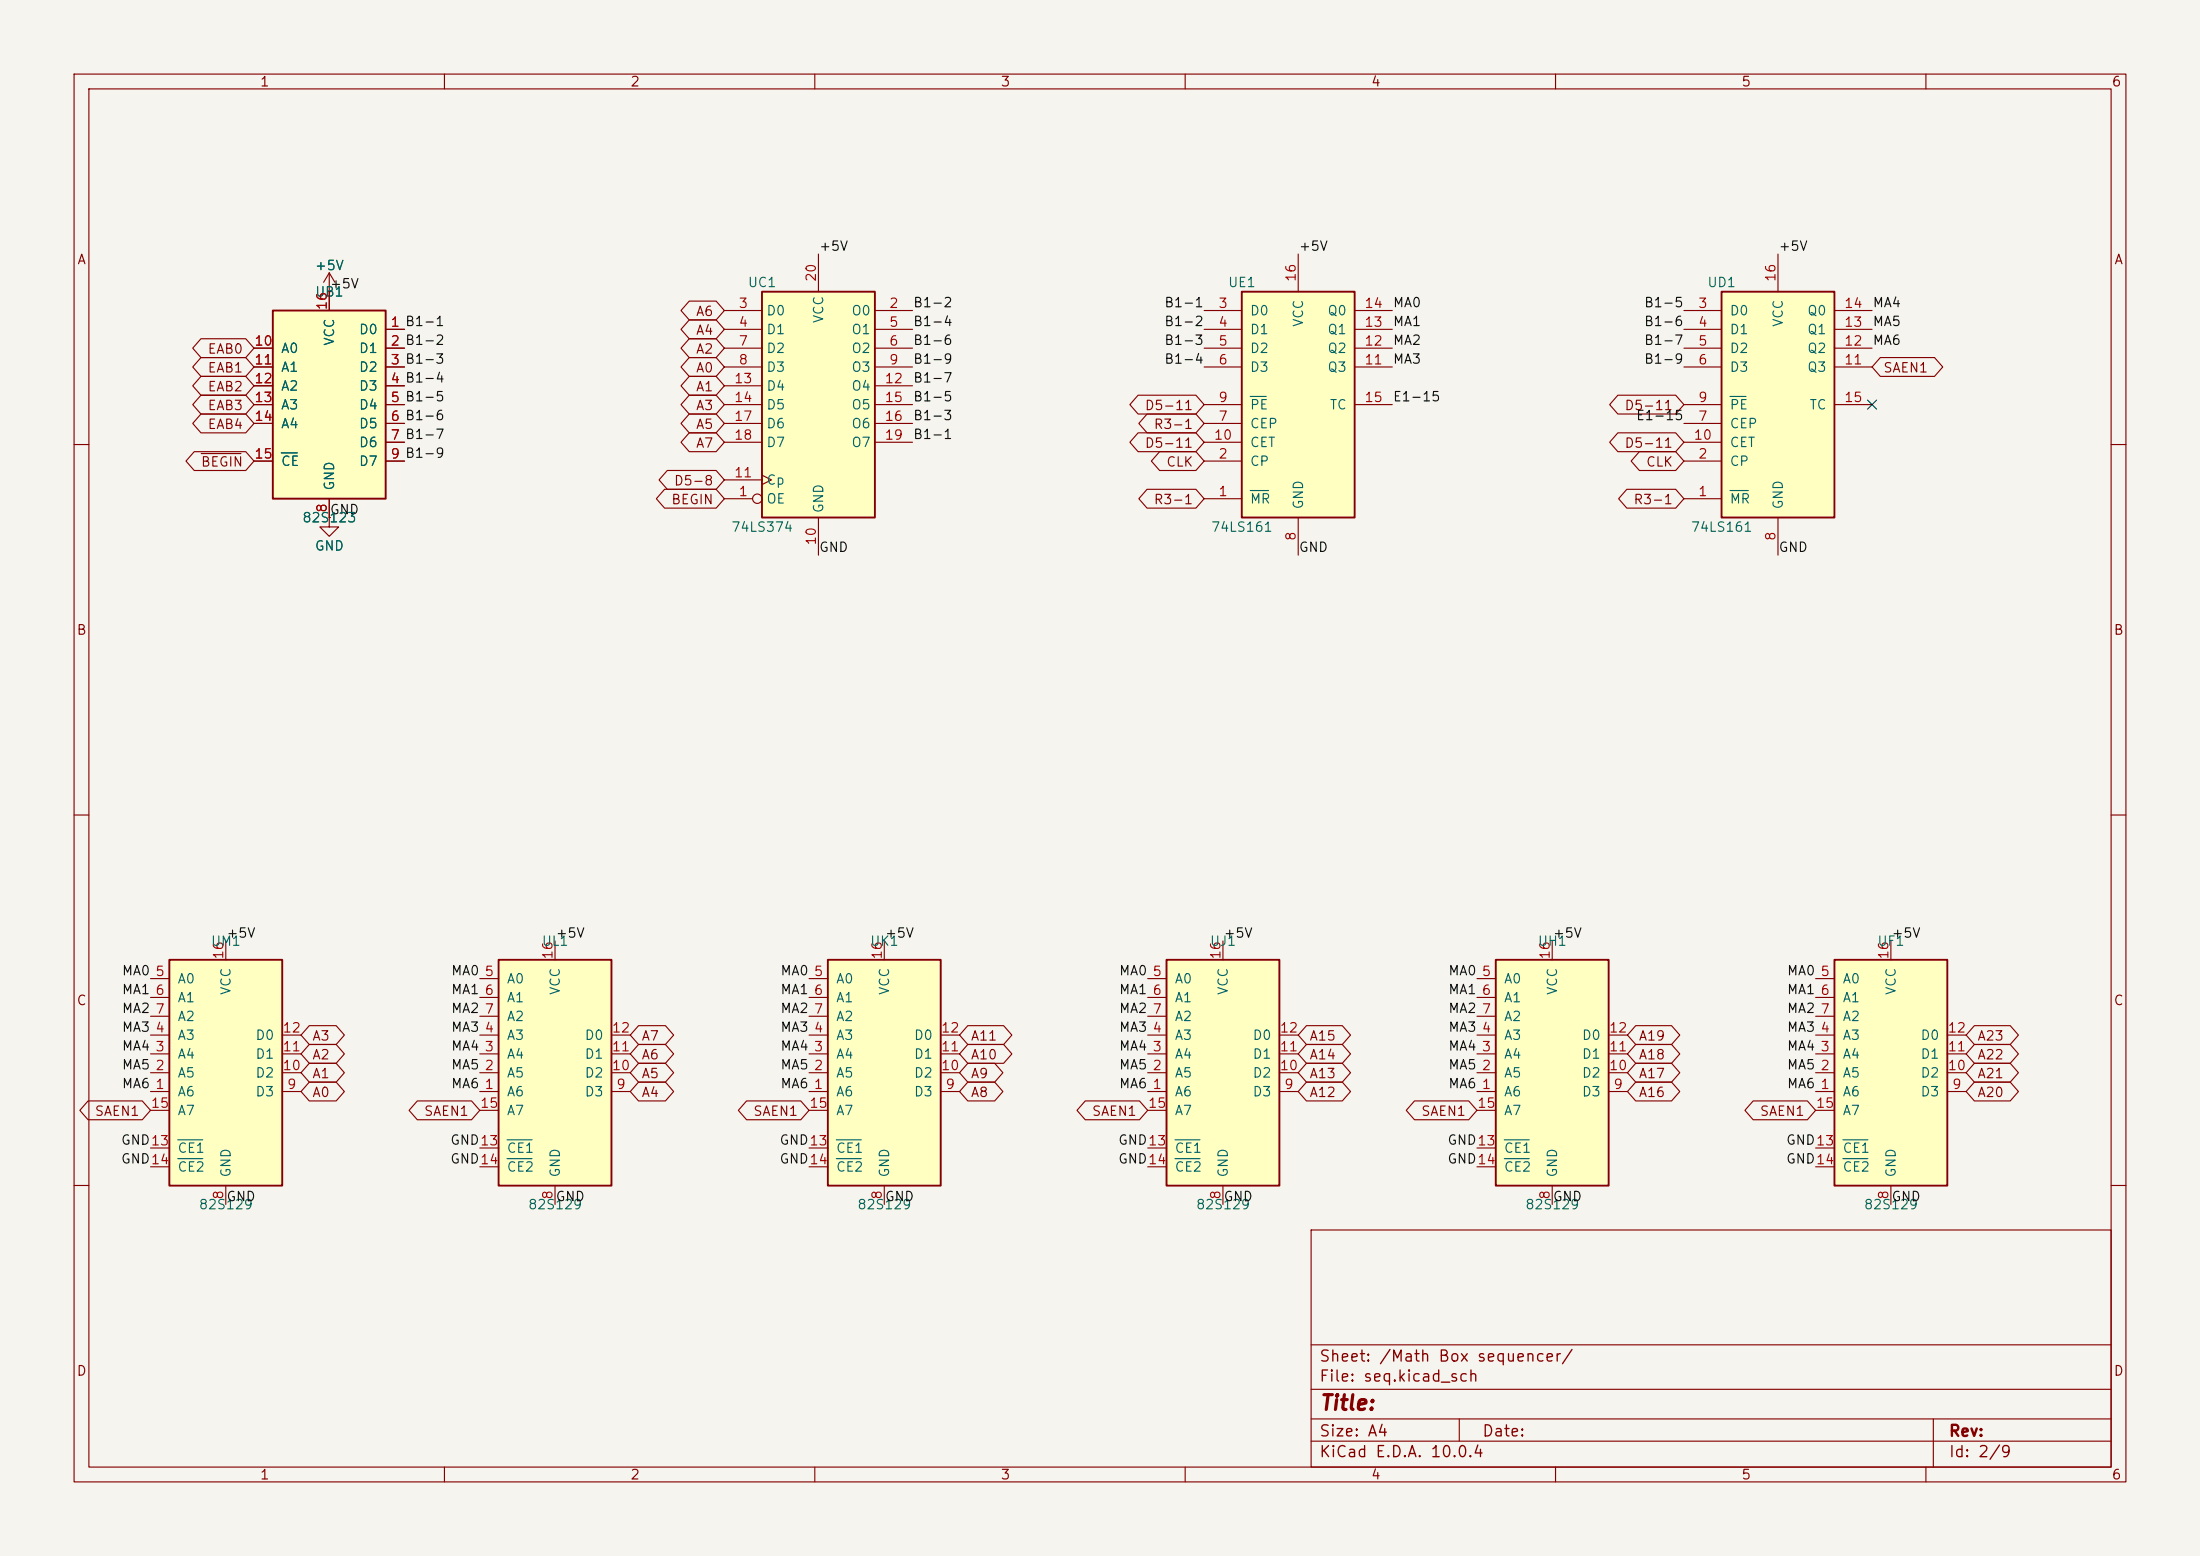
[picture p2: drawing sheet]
<svg xmlns="http://www.w3.org/2000/svg" width="297mm" height="210mm" viewBox="0 0 297 210" stroke-linecap="round" stroke-linejoin="round" font-family="sans-serif">
<path d="M0 0h297v210h-297z" fill="#f5f4ef" stroke="#f5f4ef" stroke-width=".14"/>
<g fill="none" stroke="#840000" stroke-width=".15">
<path d="M10 10h277v190h-277zM12 12h273v186h-273zM60 10v2M110 10v2M160 10v2M210 10v2M260 10v2M10 60h2M285 60h2M10 110h2M285 110h2M10 160h2"/>
<path d="M177 166h108v32h-108zM285 160h2M60 198v2M110 198v2M160 198v2M177 194.5h108M177 191.5h108M177 187.5h108M177 181.5h108M197 191.5v3M210 198v2M260 198v2"/>
<path d="M261 191.5v6.5"/>
</g>
<path d="M201.9 129.5h15.3v30.5h-15.3z" fill="#ffffc2"/>
<path d="M201.9 129.5h15.3v30.5h-15.3z" fill="none" stroke="#840000" stroke-width=".25"/>
<g fill="none" stroke="#840000" stroke-width=".15">
<path d="M199.4 139.7h2.5M199.4 132.1h2.5M199.4 134.6h2.5M199.4 137.2h2.5M209.5 127v2.5M217.2 139.7h2.5M199.4 147.3h2.5M199.4 144.8h2.5M199.4 142.2h2.5M199.4 154.9h2.5M199.4 157.5h2.5M199.4 149.9h2.5"/>
<path d="M217.2 147.3h2.5M217.2 144.8h2.5M217.2 142.2h2.5M209.5 160v2.6"/>
</g>
<path d="M203.1 153.8h3.3M203.1 156.4h3.3" fill="none" stroke="#006464" stroke-width=".15"/>
<path d="M157.5 129.5h15.2v30.5h-15.2z" fill="#ffffc2"/>
<path d="M157.5 129.5h15.2v30.5h-15.2z" fill="none" stroke="#840000" stroke-width=".25"/>
<g fill="none" stroke="#840000" stroke-width=".15">
<path d="M154.9 139.7h2.6M154.9 132.1h2.6M154.9 134.6h2.6M154.9 137.2h2.6M165.1 127v2.5M172.7 139.7h2.6M154.9 147.3h2.6M154.9 144.8h2.6M154.9 142.2h2.6M154.9 154.9h2.6M154.9 157.5h2.6M154.9 149.9h2.6"/>
<path d="M172.7 147.3h2.6M172.7 144.8h2.6M172.7 142.2h2.6M165.1 160v2.6"/>
</g>
<path d="M158.6 153.8h3.4M158.6 156.4h3.4" fill="none" stroke="#006464" stroke-width=".15"/>
<path d="M67.3 129.5h15.2v30.5h-15.2z" fill="#ffffc2"/>
<path d="M67.3 129.5h15.2v30.5h-15.2z" fill="none" stroke="#840000" stroke-width=".25"/>
<g fill="none" stroke="#840000" stroke-width=".15">
<path d="M64.8 139.7h2.5M64.8 132.1h2.5M64.8 134.6h2.5M64.8 137.2h2.5M74.9 127v2.5M82.5 139.7h2.6M64.8 147.3h2.5M64.8 144.8h2.5M64.8 142.2h2.5M64.8 154.9h2.5M64.8 157.5h2.5M64.8 149.9h2.5"/>
<path d="M82.5 147.3h2.6M82.5 144.8h2.6M82.5 142.2h2.6M74.9 160v2.6"/>
</g>
<path d="M68.5 153.8h3.3M68.5 156.4h3.3" fill="none" stroke="#006464" stroke-width=".15"/>
<path d="M102.9 39.4h15.2v30.5h-15.2z" fill="#ffffc2"/>
<path d="M102.9 39.4h15.2v30.5h-15.2z" fill="none" stroke="#840000" stroke-width=".25"/>
<g fill="none" stroke="#840000" stroke-width=".15">
<path d="M110.5 34.3v5.1M97.8 41.9h5.1M97.8 44.5h5.1M97.8 47h5.1M97.8 49.5h5.1M97.8 52.1h5.1M97.8 54.6h5.1M97.8 57.2h5.1M97.8 59.7h5.1M118.1 41.9h5.1M118.1 44.5h5.1M118.1 47h5.1"/>
<path d="M118.1 49.5h5.1M118.1 52.1h5.1M118.1 54.6h5.1M118.1 57.2h5.1M118.1 59.7h5.1M97.8 67.3h3.8M97.8 64.8h5.1M102.9 64.1l1.2 .7-1.2 .6M110.5 69.9v5"/>
<circle cx="102.2" cy="67.3" r=".63"/>
</g>
<path d="M22.9 129.5h15.2v30.5h-15.2z" fill="#ffffc2"/>
<path d="M22.9 129.5h15.2v30.5h-15.2z" fill="none" stroke="#840000" stroke-width=".25"/>
<g fill="none" stroke="#840000" stroke-width=".15">
<path d="M20.3 139.7h2.6M20.3 132.1h2.6M20.3 134.6h2.6M20.3 137.2h2.6M30.5 127v2.5M38.1 139.7h2.5M20.3 147.3h2.6M20.3 144.8h2.6M20.3 142.2h2.6M20.3 154.9h2.6M20.3 157.5h2.6M20.3 149.9h2.6"/>
<path d="M38.1 147.3h2.5M38.1 144.8h2.5M38.1 142.2h2.5M30.5 160v2.6"/>
</g>
<path d="M24 153.8h3.4M24 156.4h3.4" fill="none" stroke="#006464" stroke-width=".15"/>
<path d="M111.8 129.5h15.2v30.5h-15.2z" fill="#ffffc2"/>
<path d="M111.8 129.5h15.2v30.5h-15.2z" fill="none" stroke="#840000" stroke-width=".25"/>
<g fill="none" stroke="#840000" stroke-width=".15">
<path d="M44.4 39.4h.1M44.4 36.8l-.7 1.3M44.4 36.8l.8 1.3M44.4 36.8v2.6M44.4 69.9v1.2h1.3l-1.3 1.3-1.2-1.3h1.2M44.4 69.9h.1M109.2 139.7h2.6M109.2 132.1h2.6M109.2 134.6h2.6M109.2 137.2h2.6M119.4 127v2.5M127 139.7h2.5"/>
<path d="M109.2 147.3h2.6M109.2 144.8h2.6M109.2 142.2h2.6M109.2 154.9h2.6M109.2 157.5h2.6M109.2 149.9h2.6M127 147.3h2.5M127 144.8h2.5M127 142.2h2.5M119.4 160v2.6"/>
</g>
<path d="M112.9 153.8h3.4M112.9 156.4h3.4" fill="none" stroke="#006464" stroke-width=".15"/>
<path d="M36.8 41.9h15.3v25.4h-15.3z" fill="#ffffc2"/>
<path d="M36.8 41.9h15.3v25.4h-15.3z" fill="none" stroke="#840000" stroke-width=".25"/>
<g fill="none" stroke="#840000" stroke-width=".15">
<path d="M44.4 39.4v2.5M34.3 47h2.5M34.3 49.5h2.5M34.3 52.1h2.5M34.3 54.6h2.5M34.3 57.2h2.5M52.1 44.5h2.5M52.1 47h2.5M52.1 49.5h2.5M52.1 52.1h2.5M52.1 54.6h2.5M52.1 57.2h2.5"/>
<path d="M52.1 59.7h2.5M34.3 62.2h2.5M44.4 67.3v2.6M52.1 62.2h2.5"/>
</g>
<path d="M38 61.1h2.1" fill="none" stroke="#006464" stroke-width=".15"/>
<path d="M232.4 39.4h15.2v30.5h-15.2z" fill="#ffffc2"/>
<path d="M232.4 39.4h15.2v30.5h-15.2z" fill="none" stroke="#840000" stroke-width=".25"/>
<g fill="none" stroke="#840000" stroke-width=".15">
<path d="M240 34.3v5.1M227.3 41.9h5.1M227.3 44.5h5.1M227.3 47h5.1M227.3 49.5h5.1M227.3 57.2h5.1M227.3 54.6h5.1M227.3 59.7h5.1M247.6 41.9h5.1M247.6 44.5h5.1M247.6 47h5.1M247.6 49.5h5.1"/>
<path d="M247.6 54.6h5.1M227.3 67.3h5.1M227.3 62.2h5.1M240 69.9v5"/>
</g>
<path d="M233.6 53.5h2.1M233.6 66.2h2.4" fill="none" stroke="#006464" stroke-width=".15"/>
<path d="M247.6 129.5h15.3v30.5h-15.3z" fill="#ffffc2"/>
<path d="M247.6 129.5h15.3v30.5h-15.3z" fill="none" stroke="#840000" stroke-width=".25"/>
<g fill="none" stroke="#840000" stroke-width=".15">
<path d="M245.1 139.7h2.5M245.1 132.1h2.5M245.1 134.6h2.5M245.1 137.2h2.5M255.3 127v2.5M262.9 139.7h2.5M245.1 147.3h2.5M245.1 144.8h2.5M245.1 142.2h2.5M245.1 154.9h2.5M245.1 157.5h2.5M245.1 149.9h2.5"/>
<path d="M262.9 147.3h2.5M262.9 144.8h2.5M262.9 142.2h2.5M255.3 160v2.6"/>
</g>
<path d="M248.8 153.8h3.4M248.8 156.4h3.4" fill="none" stroke="#006464" stroke-width=".15"/>
<path d="M167.6 39.4h15.3v30.5h-15.3z" fill="#ffffc2"/>
<path d="M167.6 39.4h15.3v30.5h-15.3z" fill="none" stroke="#840000" stroke-width=".25"/>
<g fill="none" stroke="#840000" stroke-width=".15">
<path d="M44.4 39.4h.1M44.4 39.4v2.5M175.3 34.3v5.1M27.1 45.7h6.1l1.1 1.3-1.1 1.3h-6.1l-1.1-1.3zM27.1 48.3h6.1l1.1 1.2-1.1 1.3h-6.1l-1.1-1.3zM27.1 50.8h6.1l1.1 1.3-1.1 1.2h-6.1l-1.1-1.2zM27.1 55.9h6.1l1.1 1.3-1.1 1.2h-6.1l-1.1-1.2zM27.1 53.3h6.1l1.1 1.3-1.1 1.3h-6.1l-1.1-1.3zM34.3 47h2.5M34.3 49.5h2.5M34.3 57.2h2.5M34.3 54.6h2.5"/>
<path d="M34.3 52.1h2.5M52.1 44.5h2.5M52.1 47h2.5M52.1 49.5h2.5M52.1 57.2h2.5M52.1 54.6h2.5M52.1 59.7h2.5M52.1 52.1h2.5M93 53.3h3.7l1.1 1.3-1.1 1.3h-3.7l-1.1-1.3zM93 55.9h3.7l1.1 1.3-1.1 1.2h-3.7l-1.1-1.2zM93 45.7h3.7l1.1 1.3-1.1 1.3h-3.7l-1.1-1.3zM93 43.2h3.7l1.1 1.3-1.1 1.2h-3.7l-1.1-1.2z"/>
<path d="M93 40.6h3.7l1.1 1.3-1.1 1.3h-3.7l-1.1-1.3zM93 48.3h3.7l1.1 1.2-1.1 1.3h-3.7l-1.1-1.3zM93 50.8h3.7l1.1 1.3-1.1 1.2h-3.7l-1.1-1.2zM93 58.4h3.7l1.1 1.3-1.1 1.3h-3.7l-1.1-1.3zM153.6 58.4h7.8l1.2 1.3-1.2 1.3h-7.8l-1.1-1.3zM153.6 53.3h7.8l1.2 1.3-1.2 1.3h-7.8l-1.1-1.3zM154.9 55.9h6.5l1.2 1.3-1.2 1.2h-6.5l-1.2-1.2zM162.6 41.9h5M162.6 44.5h5M162.6 47h5M162.6 49.5h5M162.6 57.2h5"/>
<path d="M162.6 54.6h5M162.6 59.7h5M182.9 41.9h5.1M182.9 44.5h5.1M182.9 47h5.1M182.9 49.5h5.1M182.9 54.6h5.1M218.4 53.3h7.8l1.1 1.3-1.1 1.3h-7.8l-1.1-1.3zM218.4 58.4h7.8l1.1 1.3-1.1 1.3h-7.8l-1.1-1.3zM253.8 48.3h7.4l1.1 1.2-1.1 1.3h-7.4l-1.1-1.3zM26.2 61h7l1.1 1.2-1.1 1.3h-7l-1.1-1.3zM27.2 61.2h5.3"/>
<path d="M34.3 62.2h2.5M44.4 69.9h.1M44.4 67.3v2.6M52.1 62.2h2.5M89.7 66h7l1.1 1.3-1.1 1.3h-7l-1.1-1.3zM90.1 63.5h6.6l1.1 1.3-1.1 1.2h-6.6l-1.1-1.2zM154.9 66h6.5l1.2 1.3-1.2 1.3h-6.5l-1.2-1.3zM156.5 61h4.9l1.2 1.2-1.2 1.3h-4.9l-1.1-1.3zM162.6 67.3h5M162.6 62.2h5M175.3 69.9v5M219.6 66h6.6l1.1 1.3-1.1 1.3h-6.6l-1.1-1.3z"/>
<path d="M221.3 61h4.9l1.1 1.2-1.1 1.3h-4.9l-1.1-1.3zM41.8 138.4h3.6l1.1 1.3-1.1 1.3h-3.6l-1.2-1.3zM86.2 138.4h3.6l1.1 1.3-1.1 1.3h-3.6l-1.1-1.3zM130.7 138.4h4.8l1.1 1.3-1.1 1.3h-4.8l-1.2-1.3zM176.4 138.4h4.8l1.1 1.3-1.1 1.3h-4.8l-1.1-1.3zM220.8 138.4h4.9l1.1 1.3-1.1 1.3h-4.9l-1.1-1.3zM266.5 138.4h4.9l1.1 1.3-1.1 1.3h-4.9l-1.1-1.3zM11.9 148.6h7.3l1.1 1.3-1.1 1.2h-7.3l-1.1-1.2zM41.8 141h3.6l1.1 1.2-1.1 1.3h-3.6l-1.2-1.3zM41.8 143.5h3.6l1.1 1.3-1.1 1.3h-3.6l-1.2-1.3zM41.8 146h3.6l1.1 1.3-1.1 1.3h-3.6l-1.2-1.3zM56.3 148.6h7.4l1.1 1.3-1.1 1.2h-7.4l-1.1-1.2z"/>
<path d="M86.2 141h3.6l1.1 1.2-1.1 1.3h-3.6l-1.1-1.3zM86.2 143.5h3.6l1.1 1.3-1.1 1.3h-3.6l-1.1-1.3zM86.2 146h3.6l1.1 1.3-1.1 1.3h-3.6l-1.1-1.3zM100.8 148.6h7.3l1.1 1.3-1.1 1.2h-7.3l-1.1-1.2zM130.7 143.5h3.6l1.1 1.3-1.1 1.3h-3.6l-1.2-1.3zM130.7 146h3.6l1.1 1.3-1.1 1.3h-3.6l-1.2-1.3zM130.7 141h4.8l1.1 1.2-1.1 1.3h-4.8l-1.2-1.3zM146.5 148.6h7.3l1.1 1.3-1.1 1.2h-7.3l-1.1-1.2zM176.4 141h4.8l1.1 1.2-1.1 1.3h-4.8l-1.1-1.3zM176.4 143.5h4.8l1.1 1.3-1.1 1.3h-4.8l-1.1-1.3zM176.4 146h4.8l1.1 1.3-1.1 1.3h-4.8l-1.1-1.3zM191 148.6h7.3l1.1 1.3-1.1 1.2h-7.3l-1.2-1.2z"/>
<path d="M220.8 141h4.9l1.1 1.2-1.1 1.3h-4.9l-1.1-1.3zM220.8 143.5h4.9l1.1 1.3-1.1 1.3h-4.9l-1.1-1.3zM220.8 146h4.9l1.1 1.3-1.1 1.3h-4.9l-1.1-1.3zM236.7 148.6h7.3l1.1 1.3-1.1 1.2h-7.3l-1.1-1.2zM266.5 146h4.9l1.1 1.3-1.1 1.3h-4.9l-1.1-1.3zM266.5 141h4.9l1.1 1.2-1.1 1.3h-4.9l-1.1-1.3zM266.5 143.5h4.9l1.1 1.3-1.1 1.3h-4.9l-1.1-1.3z"/>
</g>
<path d="M168.8 53.5h2.1M38 61.1h2.1M168.8 66.2h2.5" fill="none" stroke="#006464" stroke-width=".15"/>
<path d="M252.1 54l1.2 1.2M253.3 54l-1.2 1.2" fill="none" stroke="#000084" stroke-width=".15"/>
<text font-size="2" fill="#840000" x="178" y="190.8">Title:</text>
<g font-size="1.5" fill="#840000">
<text x="178" y="184.2">Sheet: /Math Box sequencer/</text>
<text x="178" y="186.9">File: seq.kicad_sch</text>
<text x="178" y="197.1">KiCad E.D.A. 10.0.4</text>
<text x="178" y="194.3">Size: A4</text>
<text x="200" y="194.3">Date:</text>
<text x="263" y="194.3">Rev:</text>
<text x="263" y="197.1">Id: 2/9</text>
</g>
<g font-size="1.3" fill="#840000">
<text x="35" y="12">1</text>
<text x="85" y="12">2</text>
<text x="135" y="12">3</text>
<text x="185" y="12">4</text>
<text x="235" y="12">5</text>
<text x="285" y="12">6</text>
<text x="10.3" y="36">A</text>
<text x="285.3" y="36">A</text>
<text x="93.9" y="45.5">A4</text>
<text x="93.9" y="43">A6</text>
<text x="27.9" y="48.1">EAB0</text>
<text x="27.9" y="50.6">EAB1</text>
<text x="27.9" y="53.1">EAB2</text>
<text x="93.9" y="48.1">A2</text>
<text x="93.9" y="50.6">A0</text>
<text x="93.9" y="53.1">A1</text>
<text x="254.2" y="50.6">SAEN1</text>
<text x="27.9" y="58.2">EAB4</text>
<text x="27.9" y="55.7">EAB3</text>
<text x="93.9" y="55.7">A3</text>
<text x="93.9" y="58.2">A5</text>
<text x="154.5" y="55.7">D5-11</text>
<text x="155.7" y="58.2">R3-1</text>
<text x="219.2" y="55.7">D5-11</text>
<text x="27" y="63.3">BEGIN</text>
<text x="90.9" y="65.8">D5-8</text>
<text x="93.9" y="60.8">A7</text>
<text x="154.5" y="60.8">D5-11</text>
<text x="157.4" y="63.3">CLK</text>
<text x="219.2" y="60.8">D5-11</text>
<text x="222.1" y="63.3">CLK</text>
<text x="90.5" y="68.4">BEGIN</text>
<text x="155.7" y="68.4">R3-1</text>
<text x="220.4" y="68.4">R3-1</text>
<text x="10.3" y="86">B</text>
<text x="285.3" y="86">B</text>
<text x="10.3" y="136">C</text>
<text x="285.3" y="136">C</text>
<text x="42.1" y="140.8">A3</text>
<text x="42.1" y="143.3">A2</text>
<text x="86.5" y="140.8">A7</text>
<text x="86.5" y="143.3">A6</text>
<text x="131" y="140.8">A11</text>
<text x="131" y="143.3">A10</text>
<text x="176.7" y="140.8">A15</text>
<text x="176.7" y="143.3">A14</text>
<text x="221.1" y="140.8">A19</text>
<text x="221.1" y="143.3">A18</text>
<text x="266.9" y="143.3">A22</text>
<text x="266.9" y="140.8">A23</text>
<text x="42.1" y="145.8">A1</text>
<text x="42.1" y="148.4">A0</text>
<text x="86.5" y="145.8">A5</text>
<text x="86.5" y="148.4">A4</text>
<text x="131" y="145.8">A9</text>
<text x="131" y="148.4">A8</text>
<text x="176.7" y="145.8">A13</text>
<text x="176.7" y="148.4">A12</text>
<text x="221.1" y="145.8">A17</text>
<text x="221.1" y="148.4">A16</text>
<text x="266.9" y="148.4">A20</text>
<text x="266.9" y="145.8">A21</text>
<text x="12.7" y="150.9">SAEN1</text>
<text x="57.2" y="150.9">SAEN1</text>
<text x="101.6" y="150.9">SAEN1</text>
<text x="147.3" y="150.9">SAEN1</text>
<text x="191.8" y="150.9">SAEN1</text>
<text x="237.5" y="150.9">SAEN1</text>
<text x="10.3" y="186">D</text>
<text x="285.3" y="186">D</text>
<text x="35" y="200">1</text>
<text x="85" y="200">2</text>
<text x="135" y="200">3</text>
<text x="185" y="200">4</text>
<text x="235" y="200">5</text>
<text x="285" y="200">6</text>
</g>
<g font-size="1.3" fill="#0f0f0f">
<text x="110.5" y="34.2">+5V</text>
<text x="175.3" y="34.2">+5V</text>
<text x="240" y="34.2">+5V</text>
<text x="44.4" y="39.2">+5V</text>
<text x="123.2" y="41.8">B1-2</text>
<text x="157.1" y="41.8">B1-1</text>
<text x="188" y="41.8">MA0</text>
<text x="221.9" y="41.8">B1-5</text>
<text x="252.7" y="41.8">MA4</text>
<text x="123.2" y="46.9">B1-6</text>
<text x="123.2" y="44.3">B1-4</text>
<text x="157.1" y="46.9">B1-3</text>
<text x="157.1" y="44.3">B1-2</text>
<text x="188" y="46.9">MA2</text>
<text x="188" y="44.3">MA1</text>
<text x="221.9" y="46.9">B1-7</text>
<text x="221.9" y="44.3">B1-6</text>
<text x="252.7" y="44.3">MA5</text>
<text x="252.7" y="46.9">MA6</text>
<text x="123.2" y="49.4">B1-9</text>
<text x="123.2" y="51.9">B1-7</text>
<text x="157.1" y="49.4">B1-4</text>
<text x="188" y="49.4">MA3</text>
<text x="221.9" y="49.4">B1-9</text>
<text x="123.2" y="54.5">B1-5</text>
<text x="123.2" y="57">B1-3</text>
<text x="123.2" y="59.6">B1-1</text>
<text x="188" y="54.5">E1-15</text>
<text x="220.8" y="57">E1-15</text>
<text x="44.4" y="69.7">GND</text>
<text x="110.5" y="74.8">GND</text>
<text x="175.3" y="74.8">GND</text>
<text x="240" y="74.8">GND</text>
<text x="16.4" y="132">MA0</text>
<text x="30.5" y="126.9">+5V</text>
<text x="60.8" y="132">MA0</text>
<text x="74.9" y="126.9">+5V</text>
<text x="105.3" y="132">MA0</text>
<text x="119.4" y="126.9">+5V</text>
<text x="151" y="132">MA0</text>
<text x="165.1" y="126.9">+5V</text>
<text x="195.4" y="132">MA0</text>
<text x="209.5" y="126.9">+5V</text>
<text x="241.2" y="132">MA0</text>
<text x="255.3" y="126.9">+5V</text>
<text x="16.4" y="137">MA2</text>
<text x="16.4" y="134.5">MA1</text>
<text x="60.8" y="137">MA2</text>
<text x="60.8" y="134.5">MA1</text>
<text x="105.3" y="137">MA2</text>
<text x="105.3" y="134.5">MA1</text>
<text x="151" y="137">MA2</text>
<text x="151" y="134.5">MA1</text>
<text x="195.4" y="137">MA2</text>
<text x="195.4" y="134.5">MA1</text>
<text x="241.2" y="134.5">MA1</text>
<text x="241.2" y="137">MA2</text>
<text x="16.4" y="142.1">MA4</text>
<text x="16.4" y="139.6">MA3</text>
<text x="60.8" y="139.6">MA3</text>
<text x="60.8" y="142.1">MA4</text>
<text x="105.3" y="139.6">MA3</text>
<text x="105.3" y="142.1">MA4</text>
<text x="151" y="142.1">MA4</text>
<text x="151" y="139.6">MA3</text>
<text x="195.4" y="142.1">MA4</text>
<text x="195.4" y="139.6">MA3</text>
<text x="241.2" y="142.1">MA4</text>
<text x="241.2" y="139.6">MA3</text>
<text x="16.4" y="144.7">MA5</text>
<text x="16.4" y="147.2">MA6</text>
<text x="60.8" y="144.7">MA5</text>
<text x="60.8" y="147.2">MA6</text>
<text x="105.3" y="144.7">MA5</text>
<text x="105.3" y="147.2">MA6</text>
<text x="151" y="144.7">MA5</text>
<text x="151" y="147.2">MA6</text>
<text x="195.4" y="147.2">MA6</text>
<text x="195.4" y="144.7">MA5</text>
<text x="241.2" y="144.7">MA5</text>
<text x="241.2" y="147.2">MA6</text>
<text x="16.2" y="154.8">GND13</text>
<text x="60.7" y="154.8">GND13</text>
<text x="105.1" y="154.8">GND13</text>
<text x="150.9" y="154.8">GND13</text>
<text x="195.3" y="154.8">GND13</text>
<text x="241" y="154.8">GND13</text>
<text x="16.2" y="157.4">GND14</text>
<text x="60.7" y="157.4">GND14</text>
<text x="105.1" y="157.4">GND14</text>
<text x="150.9" y="157.4">GND14</text>
<text x="195.3" y="157.4">GND14</text>
<text x="241" y="157.4">GND14</text>
<text x="30.5" y="162.4">GND</text>
<text x="74.9" y="162.4">GND</text>
<text x="119.4" y="162.4">GND</text>
<text x="165.1" y="162.4">GND</text>
<text x="209.5" y="162.4">GND</text>
<text x="255.3" y="162.4">GND</text>
</g>
<g font-size="1.3" fill="#006464">
<text x="42.4" y="36.8">+5V</text>
<text x="42.4" y="40.3">UB1</text>
<text x="100.9" y="39.1">UC1</text>
<text x="165.7" y="39.1">UE1</text>
<text x="230.4" y="39.1">UD1</text>
<text x="37.8" y="48">A0</text>
<text x="45.4" y="46.8" transform="rotate(-90 45.4 46.8)">VCC</text>
<text x="48.4" y="45.4">D0</text>
<text x="48.4" y="48">D1</text>
<text x="103.4" y="42.9">D0</text>
<text x="103.4" y="45.4">D1</text>
<text x="103.4" y="48">D2</text>
<text x="111.5" y="43.7" transform="rotate(-90 111.5 43.7)">VCC</text>
<text x="114.9" y="42.9">O0</text>
<text x="114.9" y="45.4">O1</text>
<text x="114.9" y="48">O2</text>
<text x="168.7" y="42.9">D0</text>
<text x="168.7" y="45.4">D1</text>
<text x="168.7" y="48">D2</text>
<text x="176.2" y="44.2" transform="rotate(-90 176.2 44.2)">VCC</text>
<text x="179.1" y="48">Q2</text>
<text x="179.1" y="45.4">Q1</text>
<text x="179.1" y="42.9">Q0</text>
<text x="233.4" y="42.9">D0</text>
<text x="233.4" y="45.4">D1</text>
<text x="233.4" y="48">D2</text>
<text x="241" y="44.2" transform="rotate(-90 241 44.2)">VCC</text>
<text x="243.9" y="48">Q2</text>
<text x="243.9" y="45.4">Q1</text>
<text x="243.9" y="42.9">Q0</text>
<text x="37.8" y="50.5">A1</text>
<text x="37.8" y="53">A2</text>
<text x="48.4" y="50.5">D2</text>
<text x="48.4" y="53">D3</text>
<text x="103.4" y="50.5">D3</text>
<text x="103.4" y="53">D4</text>
<text x="114.9" y="50.5">O3</text>
<text x="114.9" y="53">O4</text>
<text x="168.7" y="50.5">D3</text>
<text x="179.1" y="50.5">Q3</text>
<text x="233.4" y="50.5">D3</text>
<text x="243.9" y="50.5">Q3</text>
<text x="37.8" y="55.6">A3</text>
<text x="37.8" y="58.1">A4</text>
<text x="48.4" y="55.6">D4</text>
<text x="48.4" y="58.1">D5</text>
<text x="103.4" y="55.6">D5</text>
<text x="103.4" y="58.1">D6</text>
<text x="114.9" y="55.6">O5</text>
<text x="114.9" y="58.1">O6</text>
<text x="168.7" y="58.1">CEP</text>
<text x="168.7" y="55.6">PE</text>
<text x="179.4" y="55.6">TC</text>
<text x="233.4" y="58.1">CEP</text>
<text x="233.4" y="55.6">PE</text>
<text x="244.2" y="55.6">TC</text>
<text x="37.8" y="63.2">CE</text>
<text x="48.4" y="60.7">D6</text>
<text x="48.4" y="63.2">D7</text>
<text x="103.4" y="65.7">Cp</text>
<text x="103.4" y="60.7">D7</text>
<text x="114.9" y="60.7">O7</text>
<text x="168.7" y="63.2">CP</text>
<text x="168.7" y="60.7">CET</text>
<text x="233.4" y="63.2">CP</text>
<text x="233.4" y="60.7">CET</text>
<text x="40.7" y="70.8">82S123</text>
<text x="45.4" y="66.3" transform="rotate(-90 45.4 66.3)">GND</text>
<text x="103.4" y="68.3">OE</text>
<text x="111.5" y="69.3" transform="rotate(-90 111.5 69.3)">GND</text>
<text x="168.7" y="68.3">MR</text>
<text x="176.2" y="68.8" transform="rotate(-90 176.2 68.8)">GND</text>
<text x="233.4" y="68.3">MR</text>
<text x="241" y="68.8" transform="rotate(-90 241 68.8)">GND</text>
<text x="42.4" y="74.6">GND</text>
<text x="98.6" y="72.1">74LS374</text>
<text x="163.4" y="72.1">74LS161</text>
<text x="228.2" y="72.1">74LS161</text>
<text x="28.4" y="128">UM1</text>
<text x="73" y="128">UL1</text>
<text x="117.4" y="128">UK1</text>
<text x="163.2" y="128">UJ1</text>
<text x="207.5" y="128">UH1</text>
<text x="253.4" y="128">UF1</text>
<text x="23.9" y="133.1">A0</text>
<text x="23.9" y="135.6">A1</text>
<text x="31.5" y="134.4" transform="rotate(-90 31.5 134.4)">VCC</text>
<text x="68.3" y="133.1">A0</text>
<text x="68.3" y="135.6">A1</text>
<text x="75.9" y="134.4" transform="rotate(-90 75.9 134.4)">VCC</text>
<text x="112.8" y="133.1">A0</text>
<text x="112.8" y="135.6">A1</text>
<text x="120.4" y="134.4" transform="rotate(-90 120.4 134.4)">VCC</text>
<text x="158.5" y="133.1">A0</text>
<text x="158.5" y="135.6">A1</text>
<text x="166.1" y="134.4" transform="rotate(-90 166.1 134.4)">VCC</text>
<text x="202.9" y="133.1">A0</text>
<text x="202.9" y="135.6">A1</text>
<text x="210.5" y="134.4" transform="rotate(-90 210.5 134.4)">VCC</text>
<text x="248.7" y="133.1">A0</text>
<text x="248.7" y="135.6">A1</text>
<text x="256.2" y="134.4" transform="rotate(-90 256.2 134.4)">VCC</text>
<text x="23.9" y="143.2">A4</text>
<text x="23.9" y="140.7">A3</text>
<text x="23.9" y="138.1">A2</text>
<text x="34.4" y="143.2">D1</text>
<text x="34.4" y="140.7">D0</text>
<text x="68.3" y="143.2">A4</text>
<text x="68.3" y="140.7">A3</text>
<text x="68.3" y="138.1">A2</text>
<text x="78.9" y="143.2">D1</text>
<text x="78.9" y="140.7">D0</text>
<text x="112.8" y="143.2">A4</text>
<text x="112.8" y="140.7">A3</text>
<text x="112.8" y="138.1">A2</text>
<text x="123.3" y="143.2">D1</text>
<text x="123.3" y="140.7">D0</text>
<text x="158.5" y="143.2">A4</text>
<text x="158.5" y="140.7">A3</text>
<text x="158.5" y="138.1">A2</text>
<text x="169" y="143.2">D1</text>
<text x="169" y="140.7">D0</text>
<text x="202.9" y="143.2">A4</text>
<text x="202.9" y="140.7">A3</text>
<text x="202.9" y="138.1">A2</text>
<text x="213.5" y="143.2">D1</text>
<text x="213.5" y="140.7">D0</text>
<text x="248.7" y="143.2">A4</text>
<text x="248.7" y="140.7">A3</text>
<text x="248.7" y="138.1">A2</text>
<text x="259.2" y="143.2">D1</text>
<text x="259.2" y="140.7">D0</text>
<text x="23.9" y="148.3">A6</text>
<text x="23.9" y="145.8">A5</text>
<text x="34.4" y="148.3">D3</text>
<text x="34.4" y="145.8">D2</text>
<text x="68.3" y="148.3">A6</text>
<text x="68.3" y="145.8">A5</text>
<text x="78.9" y="148.3">D3</text>
<text x="78.9" y="145.8">D2</text>
<text x="112.8" y="148.3">A6</text>
<text x="112.8" y="145.8">A5</text>
<text x="123.3" y="148.3">D3</text>
<text x="123.3" y="145.8">D2</text>
<text x="158.5" y="148.3">A6</text>
<text x="158.5" y="145.8">A5</text>
<text x="169" y="148.3">D3</text>
<text x="169" y="145.8">D2</text>
<text x="202.9" y="148.3">A6</text>
<text x="202.9" y="145.8">A5</text>
<text x="213.5" y="148.3">D3</text>
<text x="213.5" y="145.8">D2</text>
<text x="248.7" y="148.3">A6</text>
<text x="248.7" y="145.8">A5</text>
<text x="259.2" y="148.3">D3</text>
<text x="259.2" y="145.8">D2</text>
<text x="23.9" y="155.9">CE1</text>
<text x="23.9" y="150.8">A7</text>
<text x="68.3" y="155.9">CE1</text>
<text x="68.3" y="150.8">A7</text>
<text x="112.8" y="155.9">CE1</text>
<text x="112.8" y="150.8">A7</text>
<text x="158.5" y="155.9">CE1</text>
<text x="158.5" y="150.8">A7</text>
<text x="202.9" y="155.9">CE1</text>
<text x="202.9" y="150.8">A7</text>
<text x="248.7" y="155.9">CE1</text>
<text x="248.7" y="150.8">A7</text>
<text x="23.9" y="158.5">CE2</text>
<text x="31.5" y="159" transform="rotate(-90 31.5 159)">GND</text>
<text x="68.3" y="158.5">CE2</text>
<text x="75.9" y="159" transform="rotate(-90 75.9 159)">GND</text>
<text x="112.8" y="158.5">CE2</text>
<text x="120.4" y="159" transform="rotate(-90 120.4 159)">GND</text>
<text x="158.5" y="158.5">CE2</text>
<text x="166.1" y="159" transform="rotate(-90 166.1 159)">GND</text>
<text x="202.9" y="158.5">CE2</text>
<text x="210.5" y="159" transform="rotate(-90 210.5 159)">GND</text>
<text x="248.7" y="158.5">CE2</text>
<text x="256.2" y="159" transform="rotate(-90 256.2 159)">GND</text>
<text x="26.7" y="163.5">82S129</text>
<text x="71.2" y="163.5">82S129</text>
<text x="115.6" y="163.5">82S129</text>
<text x="161.4" y="163.5">82S129</text>
<text x="205.8" y="163.5">82S129</text>
<text x="251.5" y="163.5">82S129</text>
</g>
<g font-size="1.3" fill="#a90000">
<text x="44.4" y="42" transform="rotate(-90 44.4 42)">16</text>
<text x="99.6" y="41.9">3</text>
<text x="110.5" y="38.1" transform="rotate(-90 110.5 38.1)">20</text>
<text x="119.9" y="41.9">2</text>
<text x="164.4" y="41.9">3</text>
<text x="175.2" y="38.1" transform="rotate(-90 175.2 38.1)">16</text>
<text x="184.1" y="41.9">14</text>
<text x="229.2" y="41.9">3</text>
<text x="240" y="38.1" transform="rotate(-90 240 38.1)">16</text>
<text x="248.9" y="41.9">14</text>
<text x="34.2" y="47">10</text>
<text x="52.6" y="44.4">1 B1-1</text>
<text x="52.6" y="47">2 B1-2</text>
<text x="52.6" y="44.4">1</text>
<text x="52.6" y="47">2</text>
<text x="99.6" y="44.4">4</text>
<text x="99.6" y="47">7</text>
<text x="119.9" y="44.4">5</text>
<text x="119.9" y="47">6</text>
<text x="164.4" y="44.4">4</text>
<text x="164.4" y="47">5</text>
<text x="184.1" y="47">12</text>
<text x="184.1" y="44.4">13</text>
<text x="229.2" y="44.4">4</text>
<text x="229.2" y="47">5</text>
<text x="248.9" y="47">12</text>
<text x="248.9" y="44.4">13</text>
<text x="34.2" y="49.5">11</text>
<text x="34.2" y="52">12</text>
<text x="52.6" y="49.5">3 B1-3</text>
<text x="52.6" y="52">4 B1-4</text>
<text x="52.6" y="49.5">3</text>
<text x="52.6" y="52">4</text>
<text x="99" y="52">13</text>
<text x="99.6" y="49.5">8</text>
<text x="119.3" y="52">12</text>
<text x="119.9" y="49.5">9</text>
<text x="164.4" y="49.5">6</text>
<text x="184.1" y="49.5">11</text>
<text x="229.2" y="49.5">6</text>
<text x="248.9" y="49.5">11</text>
<text x="34.2" y="54.6">13</text>
<text x="34.2" y="57.1">14</text>
<text x="52.6" y="54.6">5 B1-5</text>
<text x="52.6" y="57.1">6 B1-6</text>
<text x="52.6" y="59.7">7 B1-7</text>
<text x="52.6" y="54.6">5</text>
<text x="52.6" y="57.1">6</text>
<text x="52.6" y="59.7">7</text>
<text x="99" y="54.6">14</text>
<text x="99" y="57.1">17</text>
<text x="99" y="59.7">18</text>
<text x="119.3" y="54.6">15</text>
<text x="119.3" y="57.1">16</text>
<text x="119.3" y="59.7">19</text>
<text x="163.8" y="59.7">10</text>
<text x="164.4" y="57.1">7</text>
<text x="164.4" y="54.6">9</text>
<text x="184.1" y="54.6">15</text>
<text x="228.6" y="59.7">10</text>
<text x="229.2" y="57.1">7</text>
<text x="229.2" y="54.6">9</text>
<text x="248.9" y="54.6">15</text>
<text x="34.2" y="62.2">15</text>
<text x="52.6" y="62.2">9 B1-9</text>
<text x="52.6" y="62.2">9</text>
<text x="99" y="64.7">11</text>
<text x="164.4" y="62.2">2</text>
<text x="229.2" y="62.2">2</text>
<text x="44.4" y="69.3" transform="rotate(-90 44.4 69.3)">8</text>
<text x="99.6" y="67.3">1</text>
<text x="164.4" y="67.3">1</text>
<text x="229.2" y="67.3">1</text>
<text x="110.5" y="73.7" transform="rotate(-90 110.5 73.7)">10</text>
<text x="175.2" y="73.1" transform="rotate(-90 175.2 73.1)">8</text>
<text x="240" y="73.1" transform="rotate(-90 240 73.1)">8</text>
<text x="30.5" y="129.6" transform="rotate(-90 30.5 129.6)">16</text>
<text x="74.9" y="129.6" transform="rotate(-90 74.9 129.6)">16</text>
<text x="119.4" y="129.6" transform="rotate(-90 119.4 129.6)">16</text>
<text x="165.1" y="129.6" transform="rotate(-90 165.1 129.6)">16</text>
<text x="209.5" y="129.6" transform="rotate(-90 209.5 129.6)">16</text>
<text x="255.2" y="129.6" transform="rotate(-90 255.2 129.6)">16</text>
<text x="20.9" y="132.1">5</text>
<text x="20.9" y="134.6">6</text>
<text x="20.9" y="137.1">7</text>
<text x="65.3" y="132.1">5</text>
<text x="65.3" y="134.6">6</text>
<text x="65.3" y="137.1">7</text>
<text x="109.8" y="132.1">5</text>
<text x="109.8" y="134.6">6</text>
<text x="109.8" y="137.1">7</text>
<text x="155.5" y="132.1">5</text>
<text x="155.5" y="134.6">6</text>
<text x="155.5" y="137.1">7</text>
<text x="200" y="132.1">5</text>
<text x="200" y="134.6">6</text>
<text x="200" y="137.1">7</text>
<text x="245.7" y="132.1">5</text>
<text x="245.7" y="134.6">6</text>
<text x="245.7" y="137.1">7</text>
<text x="20.9" y="142.2">3</text>
<text x="20.9" y="139.7">4</text>
<text x="38.1" y="142.2">11</text>
<text x="38.1" y="139.7">12</text>
<text x="65.3" y="142.2">3</text>
<text x="65.3" y="139.7">4</text>
<text x="82.5" y="142.2">11</text>
<text x="82.5" y="139.7">12</text>
<text x="109.8" y="142.2">3</text>
<text x="109.8" y="139.7">4</text>
<text x="127" y="142.2">11</text>
<text x="127" y="139.7">12</text>
<text x="155.5" y="142.2">3</text>
<text x="155.5" y="139.7">4</text>
<text x="172.7" y="142.2">11</text>
<text x="172.7" y="139.7">12</text>
<text x="200" y="142.2">3</text>
<text x="200" y="139.7">4</text>
<text x="217.1" y="142.2">11</text>
<text x="217.1" y="139.7">12</text>
<text x="245.7" y="142.2">3</text>
<text x="245.7" y="139.7">4</text>
<text x="262.8" y="142.2">11</text>
<text x="262.8" y="139.7">12</text>
<text x="20.3" y="149.8">15</text>
<text x="20.9" y="147.3">1</text>
<text x="20.9" y="144.8">2</text>
<text x="38.1" y="144.8">10</text>
<text x="38.7" y="147.3">9</text>
<text x="64.7" y="149.8">15</text>
<text x="65.3" y="147.3">1</text>
<text x="65.3" y="144.8">2</text>
<text x="82.5" y="144.8">10</text>
<text x="83.1" y="147.3">9</text>
<text x="109.2" y="149.8">15</text>
<text x="109.8" y="147.3">1</text>
<text x="109.8" y="144.8">2</text>
<text x="127" y="144.8">10</text>
<text x="127.6" y="147.3">9</text>
<text x="154.9" y="149.8">15</text>
<text x="155.5" y="147.3">1</text>
<text x="155.5" y="144.8">2</text>
<text x="172.7" y="144.8">10</text>
<text x="173.3" y="147.3">9</text>
<text x="199.3" y="149.8">15</text>
<text x="200" y="147.3">1</text>
<text x="200" y="144.8">2</text>
<text x="217.1" y="144.8">10</text>
<text x="217.7" y="147.3">9</text>
<text x="245.1" y="149.8">15</text>
<text x="245.7" y="147.3">1</text>
<text x="245.7" y="144.8">2</text>
<text x="262.8" y="144.8">10</text>
<text x="263.5" y="147.3">9</text>
<text x="30.5" y="162" transform="rotate(-90 30.5 162)">8</text>
<text x="74.9" y="162" transform="rotate(-90 74.9 162)">8</text>
<text x="119.4" y="162" transform="rotate(-90 119.4 162)">8</text>
<text x="165.1" y="162" transform="rotate(-90 165.1 162)">8</text>
<text x="209.5" y="162" transform="rotate(-90 209.5 162)">8</text>
<text x="255.2" y="162" transform="rotate(-90 255.2 162)">8</text>
</g>
</svg>
